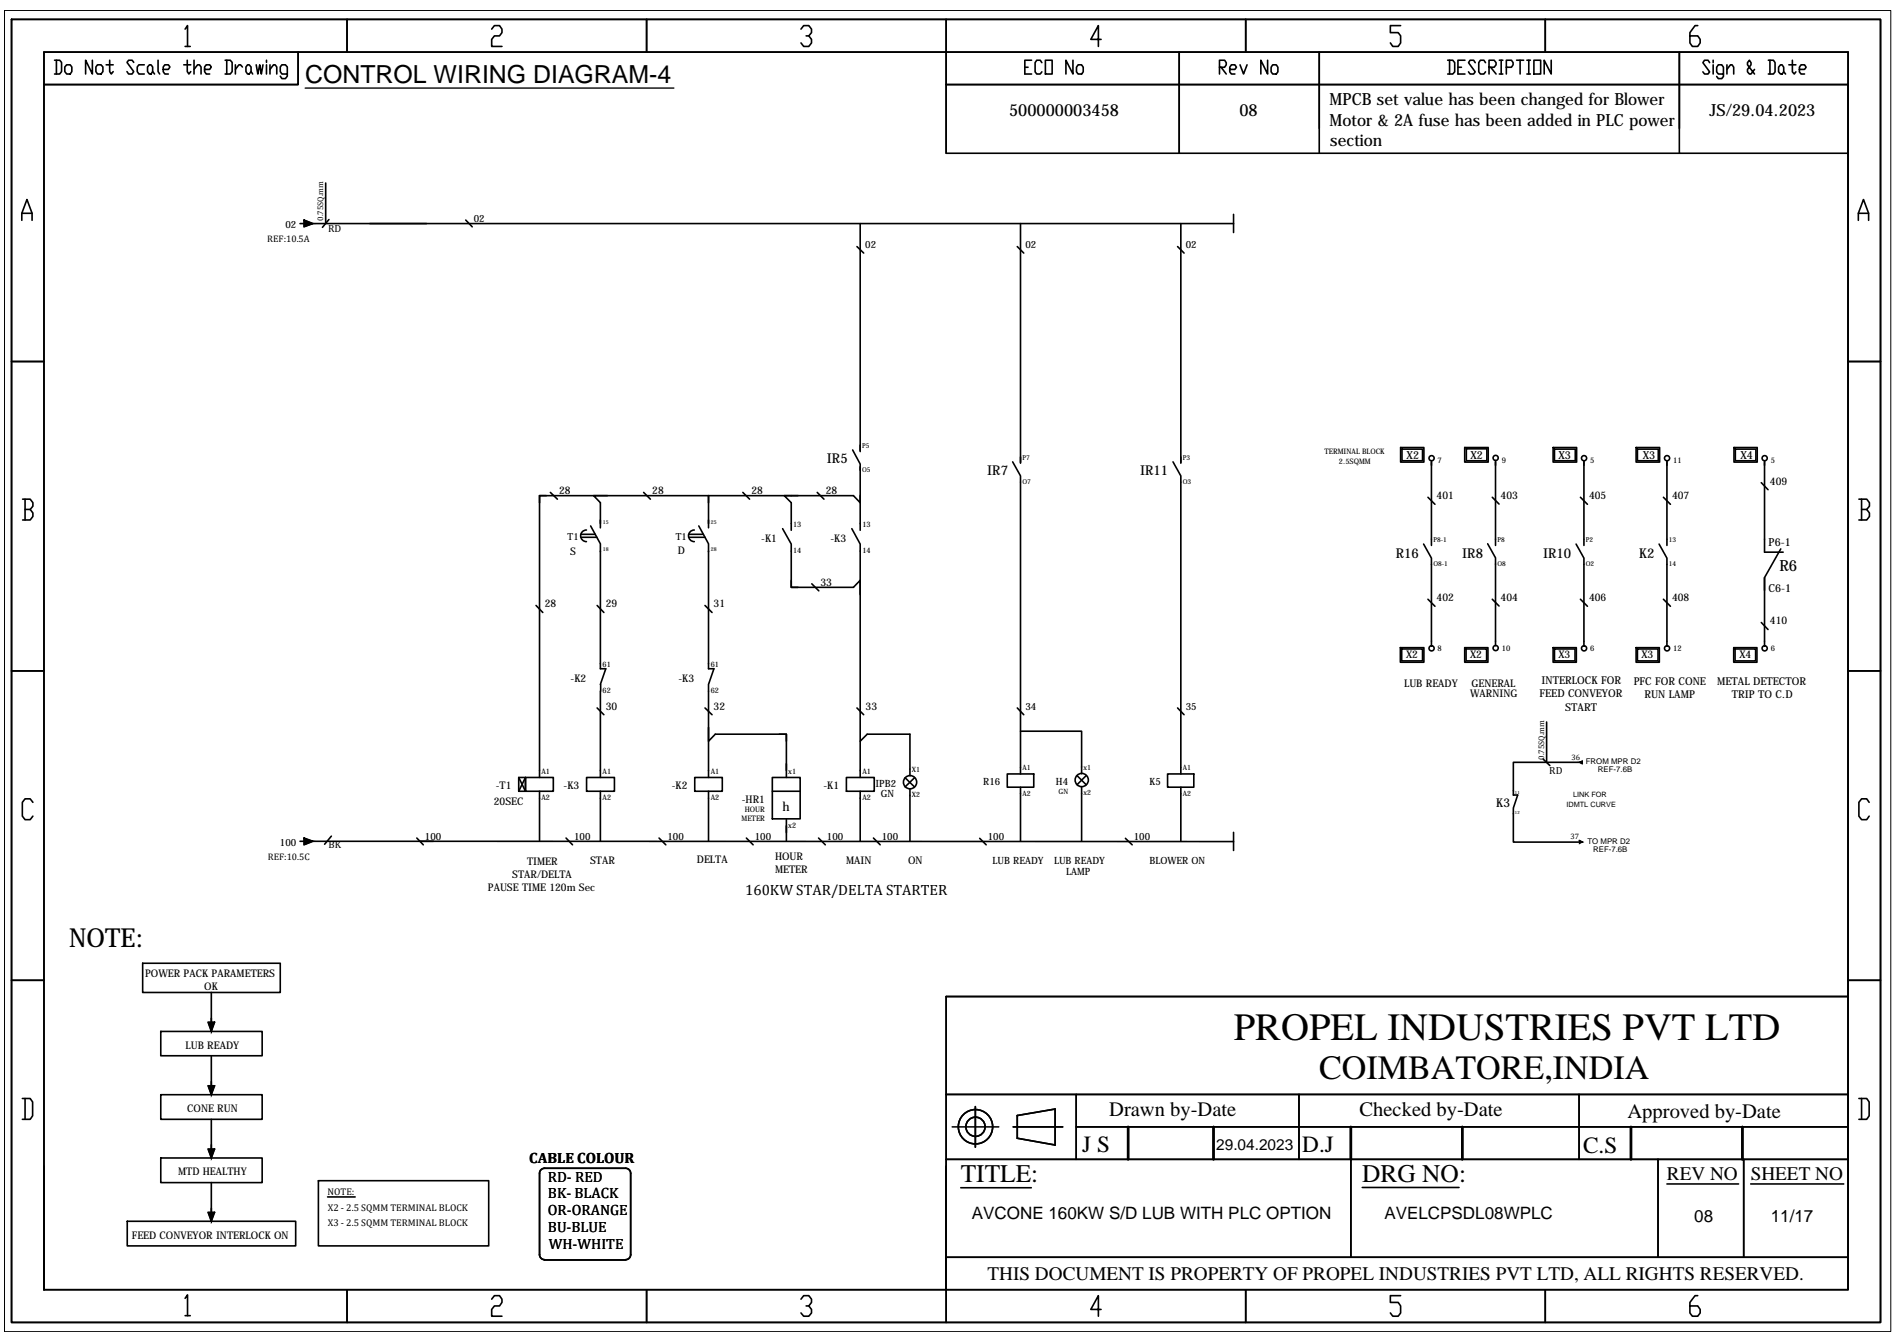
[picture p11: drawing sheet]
<svg xmlns="http://www.w3.org/2000/svg" width="297mm" height="210mm" viewBox="0 0 297 210" stroke-linecap="round" stroke-linejoin="round" font-family="sans-serif">
<!-- layer: 0 -->
<path d="M289.4 13.2v188.7M149.1 176.4h7.3" fill="none" stroke="#000" stroke-width=".17"/>
<!-- layer: FRAME_070 -->
<g fill="none" stroke="#000" stroke-width=".25">
<path d="M1.8 3h292.7v204h-292.7zM6.9 8.2h282.5v193.7h-282.5zM46.7 8.2v5h-39.8M148.2 8.2v5h141.2M184.6 8.2v5M206.6 8.2v5M263 8.2v5M289.4 156h-141.2v45.9M148.2 171.3h141.2M168.5 176.4h120.9M168.5 171.3v10.2M203.4 171.3v10.2"/>
<path d="M247.3 171.3v10.2M148.2 181.5h141.2M148.2 196.8h141.2M211.5 181.5v15.3M259.6 181.5v15.3M273 181.5v15.3"/>
</g>
<!-- layer: FRAME_050 -->
<g fill="none" stroke="#000" stroke-width=".25">
<path d="M29 4.6l.4-.6v3.3M29 7.3h.8M54.3 3v5.2M77 4.6l.4-.6h.8l.4 .6v.5l-.4 .5h-.8l-.4 .6v1.1h1.6M101.2 3v5.2M125.4 4.6l.4-.6h.8l.5 .6v.5l-.5 .5h-.4M126.6 5.6l.5 .6v.5l-.5 .6h-.8l-.4-.6M148.2 3v5.2M172.4 6.2h-1.6l1.2-2.2v3.3M195.1 3v5.2M219.3 4h-1.6v1.1h1.2l.4 .5v1.1l-.4 .6h-.8l-.4-.6M242 3v5.2"/>
<path d="M265.8 4h-.4l-.8 1.1v1.6l.4 .6h.8l.4-.6v-.5l-.4-.6h-1.2M3.4 34.5v-1.1l.8-2.2 .8 2.2v1.1M3.4 33.4h1.6M291 34.5v-1.1l.8-2.2 .8 2.2v1.1M291 33.4h1.6M1.8 56.6h5.1M289.4 56.6h5.1M3.5 78.1h1.2l.5 .6v.5l-.5 .5M3.9 79.7h.8l.5 .6v.5l-.5 .6h-1.2M3.9 78.1v3.3M291.1 78.1h1.2l.4 .6v.5l-.4 .5M291.5 79.7h.8l.4 .6v.5l-.4 .6h-1.2"/>
<path d="M291.5 78.1v3.3M1.8 105h5.1M289.4 105h5.1M5.2 125.6l-.5-.6h-.8l-.4 .6v2.1l.4 .6h.8l.5-.6M292.7 125.6l-.4-.6h-.8l-.4 .6v2.1l.4 .6h.8l.4-.6M1.8 153.4h5.1M289.4 153.4h5.1M3.5 171.9h1.2l.4 .6v2.2l-.4 .5h-1.2M3.9 171.9v3.3M291.1 171.9h1.2l.4 .6v2.2l-.4 .5h-1.2M291.5 171.9v3.3M148.2 196.8v10.2"/>
<path d="M29 203.2l.4-.5v3.2M29 205.9h.8M54.3 201.9v5.1M77 203.4l.4-.6h.8l.4 .6v.5l-.4 .5h-.8l-.4 .6v1h1.6M101.2 201.9v5.1M125.4 203.4l.4-.6h.8l.5 .6v.5l-.5 .5h-.4M126.6 204.4l.5 .6v.5l-.5 .5h-.8l-.4-.5M172.4 205h-1.6l1.2-2.2v3.2M195.1 201.9v5.1M219.3 202.8h-1.6v1.1h1.2l.4 .5v1.1l-.4 .5h-.8l-.4-.5M242 201.9v5.1M265.8 202.8h-.4l-.8 1.1v1.6l.4 .5h.8l.4-.5v-.5l-.4-.6h-1.2"/>
</g>
<!-- layer: SLD-0 -->
<g fill="none" stroke="#000" stroke-width=".25">
<path d="M159.3 174.6l5.9-1v5.6l-5.9-1z"/>
<circle cx="152.7" cy="176.4" r="2.69"/>
<circle cx="152.7" cy="176.4" r="1.5"/>
</g>
<!-- layer: DIM -->
<path d="M152.7 173.2v6.4M158.7 176.4h7.7" fill="none" stroke="#000" stroke-width=".25"/>
<!-- layer: FRAME_025 -->
<g fill="none" stroke="#000" stroke-width=".25">
<path d="M8.5 9.4h.8l.3 .4v1.4l-.3 .4h-.8M8.8 9.4v2.2M10.4 10.1h.6l.2 .4v.7l-.2 .4h-.6l-.3-.4v-.7zM14.5 9.4v2.2l-1.1-2.2v2.2M15.3 10.1h.5l.3 .4v.7l-.3 .4h-.5l-.3-.4v-.7zM16.6 10.1h1.1M17.2 9.4v1.8l.2 .4 .3-.4M20.9 9.8l-.2-.4h-.6l-.2 .4 1 1.4-.2 .4h-.6l-.2-.4M22.6 10.1h-.9l-.2 .4v.7l.2 .4h.9M23.4 10.1h.3l.2 .4v.7l-.2 .4h-.3l-.3-.4v-.7zM23.9 11.2l.3 .4M24.8 9.4v1.8l.2 .4"/>
<path d="M25.6 10.9h.8l.2-.4-.2-.4h-.6l-.2 .4v.7l.2 .4h.6M28.8 10.1h1.1M29.3 9.4v1.8l.3 .4 .3-.4M30.4 10.9l.5-.8h.3l.3 .4v1.1M30.4 9.4v2.2M32 10.9h.8l.3-.4-.3-.4h-.5l-.3 .4v.7l.3 .4h.5M35.2 9.4h.9l.3 .4v1.4l-.3 .4h-.9M35.5 9.4v2.2M36.9 10.1v1.5M38 10.5l-.3-.4h-.3l-.5 .8M38.8 10.1h.2l.3 .4v.7l-.3 .4h-.2l-.3-.4v-.7zM39.3 11.2l.3 .4"/>
<path d="M40.1 10.1l.3 1.5 .3-1.5 .2 1.5 .3-1.5M41.7 9.4v.4M41.7 10.1v1.5M42.3 10.9l.5-.8h.3l.2 .4v1.1M42.3 10.1v1.5M45 11.6h-.9l-.2-.4v-.7l.2-.4h.6l.3 .4v1.4l-.3 .4h-.6l-.2-.4M160.5 10.5h.5M161.5 9.4h-1v2.2h1M163.1 9.8l-.2-.4h-.6l-.2 .4v1.4l.2 .4h.6l.2-.4M163.7 9.4h1v2.2h-1zM168 9.4v2.2l-1.1-2.2v2.2M168.8 10.1h.6l.2 .4v.7l-.2 .4h-.6l-.2-.4v-.7z"/>
<path d="M191 10.5h.8l.2-.4v-.3l-.2-.4h-.8v2.2M191.2 10.5l.8 1.1M192.6 10.9h.8l.2-.4-.2-.4h-.6l-.2 .4v.7l.2 .4h.6M194.2 10.1l.5 1.5 .6-1.5M198.5 9.4v2.2l-1.1-2.2v2.2M199.3 10.1h.5l.3 .4v.7l-.3 .4h-.5l-.3-.4v-.7zM226.7 9.4h.8l.3 .4v1.4l-.3 .4h-.8M227 9.4v2.2M228.3 10.5h.5M229.4 9.4h-1.1v2.2h1.1M231 9.8l-.3-.4h-.5l-.3 .4 1.1 1.4-.3 .4h-.5l-.3-.4M232.6 9.8l-.2-.4h-.6l-.3 .4v1.4l.3 .4h.6l.2-.4"/>
<path d="M233.2 10.5h.8l.3-.4v-.3l-.3-.4h-.8v2.2M233.4 10.5l.9 1.1M234.8 11.6h.5M234.8 9.4h.5M235.1 9.4v2.2M235.9 10.5h.8l.2-.4v-.3l-.2-.4h-.8v2.2M237.5 9.4h1.1M238 9.4v2.2M239.1 11.6h.5M239.1 9.4h.5M239.4 9.4v2.2M240.2 9.4h1v2.2h-1z"/>
<path d="M242.9 9.4v2.2l-1.1-2.2v2.2M267.7 9.8l-.3-.4h-.5l-.3 .4 1.1 1.4-.3 .4h-.5l-.3-.4M268.3 9.4v.4M268.3 10.1v1.5M269.9 11.6h-.8l-.3-.4v-.7l.3-.4h.5l.3 .4v1.5l-.3 .3h-.5l-.3-.3M270.4 10.9l.6-.8h.2l.3 .4v1.1M270.4 10.1v1.5M274.7 10.9l-.5 .7h-.3l-.3-.4v-.3l.6-.8v-.3l-.3-.4-.3 .4v.3l1.1 1.5M276.9 9.4h.8l.2 .4v1.4l-.2 .4h-.8M277.1 9.4v2.2M278.8 10.1h.2l.3 .4v.7l-.3 .4h-.2l-.3-.4v-.7zM279.3 11.2l.3 .4"/>
<path d="M280.1 10.1h1.1M280.7 9.4v1.8l.3 .4 .2-.4M281.8 10.9h.8l.2-.4-.2-.4h-.6l-.2 .4v.7l.2 .4h.6M150.4 185.9h11.1M213.3 185.9h15.2M261 185.3h11.2M274.1 185.3h14.6"/>
</g>
<!-- layer: 0 -->
<g fill="none" stroke="#000" stroke-width=".25">
<path d="M184.6 13.2v10.8M206.6 13.2v10.8M263 13.2v10.8M51 28.6v6.4M51.5 34.4l-1 1.2M148.2 24v-10.8v10.8h141.2M193.2 33.6v2.8M219.3 70h3.7v2.3h-3.7zM219.5 70.3h3.2v1.8h-3.2zM224.1 72.4v12M229.3 70h3.7v2.3h-3.7zM229.6 70.3h3.2v1.8h-3.2z"/>
<path d="M234.2 72.3v12.1M243.2 70h3.7v2.3h-3.7zM243.4 70.3h3.3v1.8h-3.3zM248 72.4v12M256.2 70h3.7v2.3h-3.7zM256.4 70.3h3.3v1.8h-3.3zM261 72.4v12M271.5 70h3.7v2.3h-3.7zM271.7 70.3h3.2v1.8h-3.2zM276.3 72.4v12M224.1 88.3v12.1M234.2 88.3v12.1"/>
<path d="M248 88.3v12.1M261 88.3v12.1M276.3 90.4v10M276.3 86.4h2.9M94 104.7h.9M110.9 104.7h.9M135.8 114.9h6.7v5.5M159.8 114.5h9.6v5.5M219.3 101.4h3.7v2.3h-3.7zM219.5 101.6h3.2v1.8h-3.2zM229.3 101.4h3.7v2.3h-3.7zM229.6 101.6h3.2v1.8h-3.2z"/>
<path d="M242.2 113v6.3M243.2 101.4h3.6v2.3h-3.6zM243.4 101.6h3.2v1.8h-3.2zM247.8 119.5l-.5-.2h-10.3v4.5M256.2 101.4h3.6v2.3h-3.6zM256.4 101.6h3.2v1.8h-3.2zM271.5 101.4h3.6v2.3h-3.6zM271.7 101.6h3.2v1.8h-3.2zM51.9 130.9l-1.1 1.3M142.5 124.5v7.2M169.4 124.2v7.5M193.2 130.3v2.8"/>
<path d="M237 127.4v4.4h10.3M237 124.4h.6M247.3 131.6l.5 .2M22.3 150.8h21.6v4.5h-21.6zM33.1 155.3v6.1M25.2 161.4h15.8v3.9h-15.8zM25.2 171.4h15.8v3.8h-15.8zM33.1 165.3v6.1M33.1 175.2v6.1M289.4 176.4v5.1M19.9 191.2h26.4v3.8h-26.4zM25.2 181.3h15.8v3.8h-15.8z"/>
<path d="M33.1 185.1v6.1M49.9 184.8h26.6v10.2h-26.6zM51.3 187.4h4.3M84.5 183.7v12.7a.78 .78 0 0 0 .8 .8M85.2 197.2h12.7M97.9 182.9h-12.6a.78 .78 0 0 0-.8 .7M98 182.9a.78 .78 0 0 1 .7 .7M98.7 183.7v12.7a.78 .78 0 0 1-.7 .8"/>
</g>
<path d="M176.6 176.4v5.1M190 176.4v5.1M211.5 176.4v5.1M229 176.4v5.1M255.4 176.4v5.1M272.8 176.4v5.1" fill="none" stroke="#000" stroke-width=".38"/>
<!-- layer: EPLAN311 -->
<g fill="none" stroke="#000" stroke-width=".25">
<path d="M47 35h.6M47.6 34.4l1.4 .6-1.4 .5zM49 35h144.2M134.7 35v35.5M159.8 35v37.4M184.9 35v37.4M85.5 77.6h-1v1.1M95.1 77.6h-2.2l1.1 1.1v3.2M110.9 77.6v4.3M125 77.6h-2.2l1.1 1.1v3.2M134.7 73.1v5.6l-1.1-1.1h-49.1v43M134.7 77.6v4.3"/>
<path d="M159.8 75.5v44.6M184.9 75.5v44.6M94 86.3v17.6M110.9 86.3v17.6M123.9 86.3v5.6h9.7l1.1-1.1v2.2M123.9 90.8v1.1h1.1M134.7 86.3v34.3M94 108.2v12.4M110.9 113.9v2.1l1.1-1.1h11.1v5.7M110.9 108.2v12.4M122 114.9h1.1v1.1M135.8 114.9l-1.1 1.1"/>
<path d="M47 131.7h.6M47.6 131.2l1.4 .5-1.4 .5zM49 131.7h144.2M84.5 125v6.7M94 125v6.7M110.9 125v6.7M123.1 129.3v2.4M134.7 125v6.7M159.8 124.2v7.5M184.9 124.2v7.5M33.1 159.4v.6M32.6 160h1l-.5 1.4z"/>
<path d="M32.6 170h1l-.5 1.4zM32.6 179.9h1l-.5 1.4zM33.1 169.3v.7M33.1 179.2v.7M32.6 189.8h1l-.5 1.4zM33.1 189.1v.7"/>
</g>
<g fill="#000" stroke="#000" stroke-width=".16">
<path d="M47.6 34.4v.6h1.4zM47.6 35h1.4l-1.4 .5z"/>
<path d="M47.6 131.2v.5h1.4zM47.6 131.7h1.4l-1.4 .5z"/>
<path d="M33.1 160v1.4l.5-1.4zM32.6 160h.5v1.4z"/>
<path d="M33.1 170v1.4l.5-1.4zM32.6 170h.5v1.4z"/>
<path d="M33.1 179.9v1.4l.5-1.4zM32.6 179.9h.5v1.4z"/>
<path d="M33.1 189.8v1.4l.5-1.4zM32.6 189.8h.5v1.4z"/>
</g>
<!-- layer: EPLAN300 -->
<g fill="none" stroke="#000" stroke-width=".25">
<path d="M133.5 70.4l1.2 2.2v1M134.7 69.7v1M158.6 72.3l1.2 2.2v1M159.8 71.5v1M183.7 72.3l1.2 2.2v1M184.9 71.5v1M224.1 72.2v.6M234.2 72.1v.7M248 72.2v.6M261 72.2v.6M276.3 72.2v.6M91 84.1h2.5"/>
<path d="M91 83.6h2.2M91.8 83a.91 .91 0 0 0-.9 .9 .91 .91 0 0 0 .9 .9M92.5 82.3l1.5 2.8v1.2M94 81.4v1.2M107.9 84.1h2.5M107.9 83.6h2.2M108.7 83a.91 .91 0 0 0-.9 .9 .91 .91 0 0 0 .9 .9M109.4 82.3l1.5 2.8v1.2M110.9 81.4v1.2M122.5 82.7l1.4 2.5v1.1M123.9 81.9v1.1M133.4 82.7l1.3 2.5v1.1"/>
<path d="M134.7 81.9v1.1M222.9 85.2l1.2 2.2v.9M224.1 84.4v1M232.9 85.1l1.3 2.2v1M234.2 84.4v1M246.8 85.2l1.2 2.2v.9M248 84.4v1M259.8 85.2l1.2 2.2v.9M261 84.4v1M276.3 84.4v2M278.8 85.9l-2.5 4.5v2M94 103.9v.8"/>
<path d="M94.1 107.1v1.1M94.9 104.7l-.9 2.4M110.9 103.9v.8M111.8 104.7l-.9 2.4v1.1M123.1 119.5v2.2M224.1 100.4v.7M234.2 100.4v.6M248 100.4v.7M261 100.4v.7M276.3 100.4v.7M81.2 121.7h1.1v2.2h-1.1zM81.2 121.7l1.1 2.2"/>
<path d="M82.3 121.7h4.3v2.2h-4.3zM82.3 121.7l-1.1 2.2M84.5 120.6v1.1M84.5 123.9v1.1M91.8 121.7h4.4v2.2h-4.4zM94 120.6v1.1M94 123.9v1.1M108.8 121.7h4.3v2.2h-4.3zM110.9 120.6v1.1M110.9 123.9v1.1M120.9 121.7h4.4v6.5h-4.4zM120.9 123.9h4.4"/>
<path d="M123.1 128.2v2.1M132.5 121.7h4.4v2.2h-4.4zM134.7 120.6v1.1M134.7 123.9v1.1M141.7 121.7l1.5 1.5M142.5 120.4v1M142.5 123.5v1M143.2 121.7l-1.5 1.5M157.7 121.1h4.2v2.1h-4.2zM159.8 120.1v1M159.8 123.2v1M168.6 121.4l1.5 1.4"/>
<path d="M169.4 120v1.1M169.4 123.1v1.1M170.1 121.4l-1.5 1.4M182.8 121.1h4.1v2.1h-4.1zM184.9 120.1v1M184.9 123.2v1M237 123.8v.6M237.6 124.4l-.6 2.1v.9"/>
<circle cx="224.2" cy="71.7" r=".4"/>
<circle cx="234.2" cy="71.7" r=".4"/>
<circle cx="248" cy="71.7" r=".4"/>
<circle cx="261" cy="71.7" r=".4"/>
<circle cx="276.3" cy="71.7" r=".4"/>
<circle cx="224.2" cy="101.5" r=".4"/>
<circle cx="234.2" cy="101.4" r=".4"/>
<circle cx="248" cy="101.5" r=".4"/>
<circle cx="261" cy="101.5" r=".4"/>
<circle cx="276.3" cy="101.5" r=".4"/>
<circle cx="142.5" cy="122.4" r="1.04"/>
<circle cx="169.4" cy="122.1" r="1.04"/>
</g>
<!-- layer: EPLAN312 -->
<g fill="none" stroke="#000" stroke-width=".25">
<path d="M72.9 34.4l1 1.1M134.2 38.6l1 1M159.3 38.6l1 1M184.4 38.6l1 1M86.2 77.1l1.1 1M100.8 77.1l1 1M116.3 77.1l1.1 1M128 77.1l1 1M223.6 77.8l1.1 1.1M233.7 77.8l1 1.1M247.5 77.8l1.1 1.1M260.5 77.8l1.1 1.1"/>
<path d="M275.8 75.6l1 1.1M83.9 94.8l1.1 1.1M93.5 94.8l1.1 1.1M110.4 94.8l1.1 1.1M127.1 91.4l1.1 1.1M223.6 93.8l1.1 1.1M233.7 93.8l1 1.1M247.5 93.8l1.1 1.1M260.5 93.8l1.1 1.1M275.8 97.4l1 1.1M93.5 110.8l1.1 1.1M110.4 110.8l1.1 1.1"/>
<path d="M134.2 110.8l1 1.1M159.3 110.8l1 1.1M184.4 110.8l1 1.1M241.6 118.8l1.1 1M65.3 131.2l1 1M88.6 131.2l1 1M103.2 131.2l1.1 1M116.9 131.2l1 1M128.2 131.2l1 1M136.8 131.2l1 1M153.4 131.2l1 1M176.2 131.2l1.1 1"/>
</g>
<!-- layer: 0 -->
<g fill="#000" stroke="#000" stroke-width=".16">
<path d="M247.3 119.3h.5v-.2zM247.3 119.3h.5v.2z"/>
<path d="M247.3 131.6v.2h.5zM247.3 131.8h.5l-.5 .3z"/>
</g>
<path d="M47.8 13.8h57.7" fill="none" stroke="#000" stroke-width=".21"/>
<path d="M.7 1.6h295.4v206.8h-295.4z" fill="none" stroke="#000" stroke-width=".16"/>
<text font-size="6.1" x="193.2" y="162.8">PROPEL INDUSTRIES PVT LTD</text>
<text font-size="5.3" x="206.6" y="168.9">COIMBATORE,INDIA</text>
<text font-size="4.1" x="10.8" y="148.2">NOTE:</text>
<g font-size="4">
<text x="150.4" y="185.1">TITLE:</text>
<text x="213.3" y="185">DRG NO:</text>
</g>
<text font-size="3.9" x="47.8" y="13">CONTROL WIRING DIAGRAM-4</text>
<g font-size="3.6">
<text x="169.4" y="180.3">J S</text>
<text x="203.9" y="180.3">D.J</text>
<text x="247.9" y="180.5">C.S</text>
</g>
<g font-size="3.2">
<text x="173.7" y="174.6">Drawn by-Date</text>
<text x="212.9" y="174.6">Checked by-Date</text>
<text x="254.8" y="174.9">Approved by-Date</text>
</g>
<g font-size="3">
<text x="261" y="184.6">REV NO</text>
<text x="274.1" y="184.6">SHEET NO</text>
<text x="154.6" y="200.3">THIS DOCUMENT IS PROPERTY OF PROPEL INDUSTRIES PVT LTD, ALL RIGHTS RESERVED.</text>
</g>
<g font-size="2.7">
<text x="152.2" y="190.8">AVCONE 160KW S/D LUB WITH PLC OPTION</text>
<text x="216.8" y="190.8">AVELCPSDL08WPLC</text>
<text x="265.3" y="191.2">08</text>
<text x="277.3" y="191.2">11/17</text>
</g>
<g font-size="2.6">
<text x="208.2" y="16.4">MPCB set value has been changed for Blower</text>
<text x="158" y="18.1">500000003458</text>
<text x="194.1" y="18.1">08</text>
<text x="208.2" y="19.7">Motor &amp; 2A fuse has been added in PLC power</text>
<text x="208.3" y="22.9">section</text>
<text x="267.7" y="18.2">JS/29.04.2023</text>
</g>
<g font-size="2.4">
<text x="278.6" y="89.4">R6</text>
<text x="190.4" y="180">29.04.2023</text>
</g>
<g font-size="2.3">
<text x="116.7" y="140.2">160KW STAR/DELTA STARTER</text>
<text x="82.9" y="182">CABLE COLOUR</text>
<text x="85.8" y="184.9">RD- RED</text>
<text x="85.8" y="187.6">BK- BLACK</text>
<text x="85.8" y="190.2">OR-ORANGE</text>
<text x="85.8" y="192.8">BU-BLUE</text>
<text x="85.9" y="195.4">WH-WHITE</text>
</g>
<g font-size="2.1">
<text x="129.5" y="72.5">IR5</text>
<text x="154.6" y="74.4">IR7</text>
<text x="178.5" y="74.4">IR11</text>
<text x="218.6" y="87.3">R16</text>
<text x="229" y="87.3">IR8</text>
<text x="241.6" y="87.3">IR10</text>
<text x="256.7" y="87.3">K2</text>
</g>
<text font-size="2" x="122.5" y="126.9">h</text>
<text font-size="1.9" x="234.3" y="126.4">K3</text>
<g font-size="1.7">
<text x="220.2" y="71.9">X2</text>
<text x="230.2" y="71.8">X2</text>
<text x="244" y="71.9">X3</text>
<text x="257.2" y="71.9">X3</text>
<text x="272.5" y="71.9">X4</text>
<text x="87.5" y="77.3">28</text>
<text x="102.1" y="77.3">28</text>
<text x="117.7" y="77.3">28</text>
<text x="129.3" y="77.3">28</text>
<text x="277.1" y="75.8">409</text>
<text x="224.9" y="78.1">401</text>
<text x="235" y="78.1">403</text>
<text x="248.8" y="78.1">405</text>
<text x="261.8" y="78.1">407</text>
<text x="89.3" y="86.9">S</text>
<text x="106.1" y="86.8">D</text>
<text x="119.2" y="84.8">-K1</text>
<text x="130" y="84.8">-K3</text>
<text x="276.9" y="85.5">P6-1</text>
<text x="85.3" y="95.1">28</text>
<text x="94.9" y="95.1">29</text>
<text x="111.7" y="95.1">31</text>
<text x="128.5" y="91.7">33</text>
<text x="224.9" y="94.1">402</text>
<text x="235" y="94.1">404</text>
<text x="248.8" y="94.1">406</text>
<text x="261.8" y="94.1">408</text>
<text x="276.9" y="92.6">C6-1</text>
<text x="277.1" y="97.7">410</text>
<text x="89.4" y="106.8">-K2</text>
<text x="106.2" y="106.8">-K3</text>
<text x="219.9" y="107.5">LUB READY</text>
<text x="220.2" y="103.1">X2</text>
<text x="230.2" y="103.1">X2</text>
<text x="230.4" y="107.5">GENERAL</text>
<text x="241.4" y="107.1">INTERLOCK FOR</text>
<text x="244" y="103.1">X3</text>
<text x="255.8" y="107.3">PFC FOR CONE</text>
<text x="257" y="103.1">X3</text>
<text x="268.9" y="107.3">METAL DETECTOR</text>
<text x="272.4" y="103.1">X4</text>
<text x="94.9" y="111.1">30</text>
<text x="111.7" y="111.1">32</text>
<text x="135.5" y="111.1">33</text>
<text x="230.2" y="109">WARNING</text>
<text x="241.1" y="109.2">FEED CONVEYOR</text>
<text x="245.1" y="111.2">START</text>
<text x="257.5" y="109.3">RUN LAMP</text>
<text x="271.2" y="109.3">TRIP TO C.D</text>
<text x="77.3" y="125.9">20SEC</text>
<text x="77.6" y="123.5">-T1</text>
<text x="88.3" y="123.5">-K3</text>
<text x="105.2" y="123.5">-K2</text>
<text x="116.1" y="125.7">-HR1</text>
<text x="128.9" y="123.5">-K1</text>
<text x="80.2" y="137.4">STAR/DELTA</text>
<text x="82.5" y="135.4">TIMER</text>
<text x="92.4" y="135.3">STAR</text>
<text x="109.1" y="135">DELTA</text>
<text x="121.4" y="134.6">HOUR</text>
<text x="121.4" y="136.7">METER</text>
<text x="132.5" y="135.3">MAIN</text>
<text x="142.2" y="135.3">ON</text>
<text x="76.4" y="139.5">PAUSE TIME 120m Sec</text>
<text x="22.7" y="152.9">POWER PACK PARAMETERS</text>
<text x="32" y="155">OK</text>
<text x="29.1" y="164.2">LUB READY</text>
<text x="29.3" y="174.1">CONE RUN</text>
<text x="27.9" y="184">MTD HEALTHY</text>
<text x="20.6" y="193.9">FEED CONVEYOR INTERLOCK ON</text>
</g>
<g font-size="1.6">
<text x="44.7" y="35.7">02</text>
<text x="74.2" y="34.7">02</text>
<text x="51.4" y="36.3">RD</text>
<text x="135.5" y="38.8">02</text>
<text x="160.6" y="38.8">02</text>
<text x="185.7" y="38.8">02</text>
<text x="160.6" y="111.1">34</text>
<text x="185.7" y="111.1">35</text>
<text x="137.1" y="123.1">IPB2</text>
<text x="137.9" y="124.7">GN</text>
<text x="154" y="122.9">R16</text>
<text x="165.3" y="122.8">H4</text>
<text x="180" y="122.9">K5</text>
<text x="242.6" y="121.1">RD</text>
<text x="66.5" y="131.4">100</text>
<text x="89.9" y="131.4">100</text>
<text x="104.5" y="131.4">100</text>
<text x="118.2" y="131.4">100</text>
<text x="129.5" y="131.5">100</text>
<text x="138.1" y="131.5">100</text>
<text x="154.7" y="131.5">100</text>
<text x="177.5" y="131.5">100</text>
<text x="43.8" y="132.4">100</text>
<text x="51.5" y="132.8">BK</text>
<text x="155.4" y="135.2">LUB READY</text>
<text x="165" y="135.2">LUB READY</text>
<text x="166.9" y="137">LAMP</text>
<text x="180" y="135.2">BLOWER ON</text>
</g>
<g font-size="1.5">
<text x="41.9" y="37.9">REF:10.5A</text>
<text x="88.9" y="84.6">T1</text>
<text x="105.8" y="84.6">T1</text>
<text x="41.9" y="134.6">REF:10.5C</text>
<text x="51.3" y="187">NOTE:</text>
<text x="51.3" y="191.8">X3 - 2.5 SQMM TERMINAL BLOCK</text>
<text x="51.3" y="189.6">X2 - 2.5 SQMM TERMINAL BLOCK</text>
</g>
<g font-size="1.3">
<text x="50.6" y="34.6" transform="rotate(-90 50.6 34.6)">0.75SQ.mm</text>
<text x="241.8" y="118.9" transform="rotate(-90 241.8 118.9)">0.75SQ.mm</text>
</g>
<g font-size="1.2">
<text x="207.4" y="71.1">TERMINAL BLOCK</text>
<text x="209.7" y="72.6">2.5SQMM</text>
<text x="225.1" y="72.4">7</text>
<text x="235.1" y="72.4">9</text>
<text x="249" y="72.4">5</text>
<text x="262" y="72.4">11</text>
<text x="277.3" y="72.4">5</text>
<text x="124.2" y="82.5">13</text>
<text x="135" y="82.5">13</text>
<text x="124.2" y="86.6">14</text>
<text x="135" y="86.6">14</text>
<text x="225.1" y="101.9">8</text>
<text x="235.1" y="101.9">10</text>
<text x="249" y="101.9">6</text>
<text x="262" y="101.9">12</text>
<text x="277.3" y="101.9">6</text>
<text x="94.3" y="104.4">61</text>
<text x="111.3" y="104.4">61</text>
<text x="94.3" y="108.5">62</text>
<text x="111.3" y="108.5">62</text>
<text x="246.1" y="118.9">36</text>
<text x="248.3" y="119.7">FROM MPR D2</text>
<text x="84.8" y="125.3">A2</text>
<text x="84.8" y="121.1">A1</text>
<text x="94.3" y="121.1">A1</text>
<text x="94.3" y="125.3">A2</text>
<text x="111.3" y="121.1">A1</text>
<text x="111.3" y="125.3">A2</text>
<text x="123.4" y="121.1">x1</text>
<text x="135" y="121.1">A1</text>
<text x="135" y="125.3">A2</text>
<text x="250.2" y="120.9">REF-7.6B</text>
<text x="116.1" y="128.5">METER</text>
<text x="116.6" y="127.1">HOUR</text>
<text x="123.4" y="129.6">x2</text>
<text x="245.9" y="131.4">37</text>
<text x="248.6" y="132.2">TO MPR D2</text>
<text x="249.5" y="133.4">REF-7.6B</text>
</g>
<g font-size="1.1">
<text x="135" y="70.1">P5</text>
<text x="160.1" y="72">P7</text>
<text x="185.2" y="72">P3</text>
<text x="135" y="73.9">O5</text>
<text x="160.1" y="75.7">O7</text>
<text x="185.2" y="75.7">O3</text>
<text x="224.4" y="84.9">P8-1</text>
<text x="224.4" y="88.6">O8-1</text>
<text x="234.5" y="84.9">P8</text>
<text x="234.5" y="88.6">O8</text>
<text x="248.3" y="84.9">P2</text>
<text x="248.3" y="88.6">O2</text>
<text x="261.3" y="84.9">13</text>
<text x="261.3" y="88.6">14</text>
<text x="142.8" y="120.8">X1</text>
<text x="142.8" y="124.8">X2</text>
<text x="160.1" y="124.5">A2</text>
<text x="160.1" y="120.6">A1</text>
<text x="165.8" y="124.3">GN</text>
<text x="169.7" y="120.6">x1</text>
<text x="169.7" y="124.4">x2</text>
<text x="185.2" y="124.5">A2</text>
<text x="185.2" y="120.6">A1</text>
<text x="246.3" y="124.7">LINK FOR</text>
<text x="245.3" y="126.3">IDMTL CURVE</text>
</g>
<g font-size=".8">
<text x="94.4" y="82.1">15</text>
<text x="111.3" y="82.1">25</text>
<text x="94.4" y="86.3">18</text>
<text x="111.3" y="86.3">28</text>
</g>
<g font-size=".7">
<text x="237.2" y="124.3">11</text>
<text x="237.2" y="127.4">12</text>
</g>
</svg>
